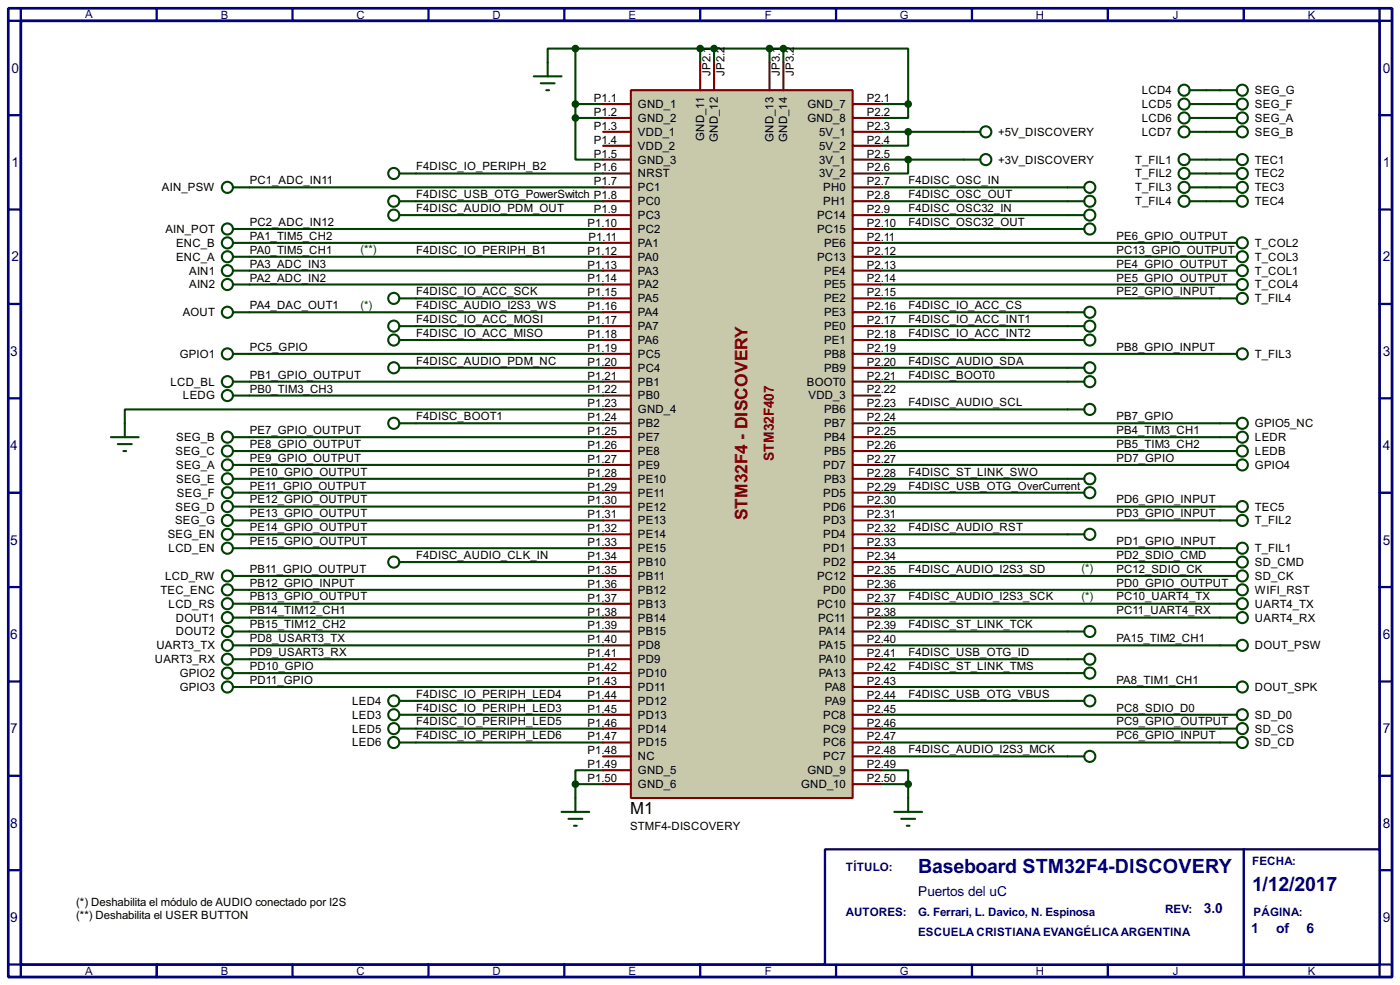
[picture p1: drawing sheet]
<svg xmlns="http://www.w3.org/2000/svg" width="256mm" height="180mm" viewBox="0 0 256 180" stroke-linecap="round" stroke-linejoin="round" font-family="sans-serif">
<path d="M1.5 1.5h253.5v177.3h-253.5zM3.8 3.8h248.9v172.7h-248.9z" fill="none" stroke="#000080" stroke-width=".51"/>
<path d="M3.8 1.5v2.3h-2.3M28.7 1.5v2.3" fill="none" stroke="#000080" stroke-width=".42"/>
<path d="M151.1 155.4h101.6v21.1h-101.6z" fill="#fff" stroke="#000080" stroke-width=".42"/>
<g fill="none" stroke="#000080" stroke-width=".42">
<path d="M53.6 1.5v2.3M78.5 1.5v2.3M103.4 1.5v2.3M128.3 1.5v2.3M153.2 1.5v2.3M178.1 1.5v2.3M202.9 1.5v2.3M227.8 1.5v2.3M252.7 1.5v2.3h2.3M1.5 21.1h2.3M1.5 38.4h2.3M252.7 21.1h2.3"/>
<path d="M252.7 38.4h2.3M1.5 55.6h2.3M252.7 55.6h2.3M1.5 72.9h2.3M252.7 72.9h2.3M1.5 90.2h2.3M252.7 90.2h2.3M1.5 107.4h2.3M252.7 107.4h2.3M1.5 124.7h2.3M252.7 124.7h2.3M1.5 142h2.3"/>
<path d="M1.5 159.3h2.3M227.8 155.4v23.4M252.7 142h2.3M252.7 159.3h2.3M1.5 176.5h2.3v2.3M28.7 176.5v2.3M53.6 176.5v2.3M78.5 176.5v2.3M103.4 176.5v2.3M128.3 176.5v2.3M153.2 176.5v2.3M178.1 176.5v2.3"/>
<path d="M202.9 176.5v2.3M255 176.5h-2.3v2.3"/>
</g>
<g fill="none" stroke="#004000" stroke-width=".38">
<path d="M105.4 8.9h-5.1v2.5M105.4 8.9h38.1M105.4 8.9v12.7M105.4 19h5.1M128.3 8.9v2.5M130.8 8.9v2.5M141 8.9v2.5M143.5 8.9h22.9v10.1M143.5 8.9v2.5M161.3 19h5.1M166.4 19v2.6h-5.1M221 19h2.5"/>
<path d="M221 16.5h2.5M45.7 34.3h64.8M76.2 31.7h34.3M76.2 36.8h34.3M76.2 39.4h34.3M105.4 21.6v7.6h5.1M105.4 21.6h5.1M161.3 34.3h34.3M161.3 36.8h34.3M161.3 39.4h34.3M161.3 24.1h15.2M161.3 29.2h15.2"/>
<path d="M166.4 24.1v2.6h-5.1M166.4 29.2v2.5h-5.1M221 21.6h2.5M221 34.3h2.5M221 31.7h2.5M221 36.8h2.5M221 24.1h2.5M221 29.2h2.5M45.7 49.5h64.8M45.7 44.4h64.8M45.7 47h64.8M45.7 52.1h64.8"/>
<path d="M45.7 41.9h64.8M45.7 57.1h64.8M76.2 54.6h34.3M76.2 59.7h34.3M161.3 54.6h62.2M161.3 49.5h62.2M161.3 44.4h62.2M161.3 47h62.2M161.3 52.1h62.2M161.3 41.9h34.3M161.3 57.1h34.3M161.3 59.7h34.3"/>
<path d="M45.7 69.8h64.8M45.7 64.8h64.8M45.7 72.4h64.8M76.2 62.2h34.3M76.2 67.3h34.3M76.2 77.5h34.3M110.5 74.9h-87.6v2.6M161.3 69.8h34.3M161.3 64.8h62.2M161.3 62.2h34.3M161.3 74.9h34.3M161.3 67.3h34.3"/>
<path d="M161.3 77.5h62.2M45.7 82.5h64.8M45.7 87.6h64.8M45.7 80h64.8M45.7 85.1h64.8M45.7 90.2h64.8M45.7 95.2h64.8M45.7 92.7h64.8M45.7 97.8h64.8M161.3 82.5h62.2M161.3 87.6h34.3M161.3 80h62.2"/>
<path d="M161.3 85.1h62.2M161.3 90.2h34.3M161.3 95.2h62.2M161.3 92.7h62.2M161.3 97.8h34.3M45.7 100.3h64.8M45.7 105.4h64.8M45.7 110.5h64.8M45.7 113h64.8M45.7 115.6h64.8M45.7 118.1h64.8M45.7 107.9h64.8"/>
<path d="M76.2 102.9h34.3M161.3 100.3h62.2M161.3 105.4h62.2M161.3 110.5h62.2M161.3 113h62.2M161.3 115.6h34.3M161.3 118.1h62.2M161.3 107.9h62.2M161.3 102.9h62.2M45.7 120.6h64.8M45.7 123.2h64.8M45.7 125.7h64.8"/>
<path d="M76.2 135.9h34.3M76.2 128.3h34.3M76.2 130.8h34.3M76.2 133.3h34.3M161.3 135.9h62.2M161.3 120.6h34.3M161.3 128.3h34.3M161.3 130.8h62.2M161.3 133.3h62.2M161.3 123.2h34.3M161.3 138.4h34.3M161.3 125.7h62.2"/>
<path d="M105.4 143.5v2.5M105.4 143.5h5.1M110.5 141h-5.1v2.5M161.3 141h5.1v2.5M161.3 143.5h5.1M166.4 143.5v2.5"/>
</g>
<path d="M115.6 16.5h40.6v129.5h-40.6z" fill="#c8c8aa" stroke="#800000" stroke-width=".38"/>
<g fill="none" stroke="#800000" stroke-width=".38">
<path d="M110.5 19h5.1M128.3 11.4v5.1M130.8 11.4v5.1M141 11.4v5.1M143.5 11.4v5.1M156.2 19h5.1M110.5 21.6h5.1M110.5 24.1h5.1M110.5 26.7h5.1M110.5 29.2h5.1M110.5 31.7h5.1M110.5 34.3h5.1"/>
<path d="M110.5 36.8h5.1M110.5 39.4h5.1M156.2 21.6h5.1M156.2 24.1h5.1M156.2 26.7h5.1M156.2 29.2h5.1M156.2 31.7h5.1M156.2 34.3h5.1M156.2 36.8h5.1M156.2 39.4h5.1M110.5 41.9h5.1M110.5 44.4h5.1"/>
<path d="M110.5 47h5.1M110.5 49.5h5.1M110.5 52.1h5.1M110.5 54.6h5.1M110.5 57.1h5.1M110.5 59.7h5.1M156.2 41.9h5.1M156.2 44.4h5.1M156.2 47h5.1M156.2 49.5h5.1M156.2 52.1h5.1M156.2 54.6h5.1"/>
<path d="M156.2 57.1h5.1M156.2 59.7h5.1M110.5 62.2h5.1M110.5 64.8h5.1M110.5 67.3h5.1M110.5 69.8h5.1M110.5 72.4h5.1M110.5 74.9h5.1M110.5 77.5h5.1M156.2 62.2h5.1M156.2 64.8h5.1M156.2 67.3h5.1"/>
<path d="M156.2 69.8h5.1M156.2 72.4h5.1M156.2 74.9h5.1M156.2 77.5h5.1M110.5 80h5.1M110.5 82.5h5.1M110.5 85.1h5.1M110.5 87.6h5.1M110.5 90.2h5.1M110.5 92.7h5.1M110.5 95.2h5.1M110.5 97.8h5.1"/>
<path d="M156.2 80h5.1M156.2 82.5h5.1M156.2 85.1h5.1M156.2 87.6h5.1M156.2 90.2h5.1M156.2 92.7h5.1M156.2 95.2h5.1M156.2 97.8h5.1M110.5 100.3h5.1M110.5 102.9h5.1M110.5 105.4h5.1M110.5 107.9h5.1"/>
<path d="M110.5 110.5h5.1M110.5 113h5.1M110.5 115.6h5.1M110.5 118.1h5.1M156.2 100.3h5.1M156.2 102.9h5.1M156.2 105.4h5.1M156.2 107.9h5.1M156.2 110.5h5.1M156.2 113h5.1M156.2 115.6h5.1M156.2 118.1h5.1"/>
<path d="M110.5 120.6h5.1M110.5 123.2h5.1M110.5 125.7h5.1M110.5 128.3h5.1M110.5 130.8h5.1M110.5 133.3h5.1M110.5 135.9h5.1M110.5 138.4h5.1M156.2 120.6h5.1M156.2 123.2h5.1M156.2 125.7h5.1M156.2 128.3h5.1"/>
<path d="M156.2 130.8h5.1M156.2 133.3h5.1M156.2 135.9h5.1M156.2 138.4h5.1M110.5 141h5.1M110.5 143.5h5.1M156.2 141h5.1M156.2 143.5h5.1"/>
</g>
<g fill="#004000" stroke="#004000" stroke-width=".38">
<circle cx="105.4" cy="21.6" r=".51"/>
<circle cx="141" cy="8.9" r=".51"/>
<circle cx="130.8" cy="8.9" r=".51"/>
<circle cx="128.3" cy="8.9" r=".51"/>
<circle cx="105.4" cy="19" r=".51"/>
<circle cx="166.4" cy="19" r=".51"/>
<circle cx="143.5" cy="8.9" r=".51"/>
<circle cx="105.4" cy="143.5" r=".51"/>
<circle cx="166.4" cy="143.5" r=".51"/>
<circle cx="105.4" cy="8.9" r=".51"/>
<circle cx="166.4" cy="24.1" r=".51"/>
<circle cx="166.4" cy="29.2" r=".51"/>
</g>
<g fill="none" stroke="#004000" stroke-width=".38">
<path d="M97.8 14h5.1M99.1 15.2h2.5M100.1 16.5h.5M100.3 11.4v2.6M217.9 16.5h3.1M217.9 19h3.1M223.5 16.5h3.1M223.5 19h3.1M42.7 34.3h3M73.2 31.7h3M73.2 36.8h3M73.2 39.4h3"/>
<path d="M176.5 24.1h3.1M176.5 29.2h3.1M195.6 34.3h3M195.6 36.8h3M195.6 39.4h3M217.9 34.3h3.1M217.9 21.6h3.1M217.9 24.1h3.1M217.9 29.2h3.1M217.9 31.7h3.1M217.9 36.8h3.1M223.5 34.3h3.1"/>
<path d="M223.5 21.6h3.1M223.5 24.1h3.1M223.5 29.2h3.1M223.5 31.7h3.1M223.5 36.8h3.1M42.7 49.5h3M42.7 44.4h3M42.7 47h3M42.7 52.1h3M42.7 41.9h3M42.7 57.1h3M73.2 54.6h3"/>
<path d="M73.2 59.7h3M195.6 41.9h3M195.6 57.1h3M195.6 59.7h3M223.5 54.6h3.1M223.5 49.5h3.1M223.5 44.4h3.1M223.5 47h3.1M223.5 52.1h3.1M22.9 77.5v2.5M42.7 69.8h3M42.7 64.8h3"/>
<path d="M42.7 72.4h3M73.2 62.2h3M73.2 67.3h3M73.2 77.5h3M195.6 69.8h3M195.6 62.2h3M195.6 74.9h3M195.6 67.3h3M223.5 64.8h3.1M223.5 77.5h3.1M20.3 80h5.1M21.6 81.3h2.5"/>
<path d="M22.6 82.5h.5M42.7 80h3M42.7 82.5h3M42.7 87.6h3M42.7 85.1h3M42.7 90.2h3M42.7 95.2h3M42.7 92.7h3M42.7 97.8h3M195.6 87.6h3M195.6 90.2h3M195.6 97.8h3"/>
<path d="M223.5 80h3.1M223.5 82.5h3.1M223.5 85.1h3.1M223.5 95.2h3.1M223.5 92.7h3.1M42.7 100.3h3M42.7 105.4h3M42.7 110.5h3M42.7 113h3M42.7 115.6h3M42.7 118.1h3M42.7 107.9h3"/>
<path d="M73.2 102.9h3M195.6 115.6h3M223.5 100.3h3.1M223.5 105.4h3.1M223.5 110.5h3.1M223.5 113h3.1M223.5 118.1h3.1M223.5 107.9h3.1M223.5 102.9h3.1M42.7 120.6h3M42.7 123.2h3M42.7 125.7h3"/>
<path d="M73.2 135.9h3M73.2 128.3h3M73.2 130.8h3M73.2 133.3h3M195.6 120.6h3M195.6 128.3h3M195.6 123.2h3M195.6 138.4h3M223.5 135.9h3.1M223.5 130.8h3.1M223.5 133.3h3.1M223.5 125.7h3.1"/>
<path d="M102.9 148.6h5M104.1 149.9h2.6M105.2 151.1h.5M105.4 146v2.6M163.8 148.6h5.1M165.1 149.9h2.5M166.1 151.1h.5M166.4 146v2.6"/>
<circle cx="216.9" cy="16.5" r="1.02"/>
<circle cx="216.9" cy="19.1" r="1.02"/>
<circle cx="227.6" cy="16.5" r="1.02"/>
<circle cx="227.6" cy="19.1" r="1.02"/>
<circle cx="41.7" cy="34.3" r="1.02"/>
<circle cx="72.1" cy="31.8" r="1.02"/>
<circle cx="72.1" cy="39.4" r="1.02"/>
<circle cx="72.1" cy="36.8" r="1.02"/>
<circle cx="180.6" cy="29.2" r="1.02"/>
<circle cx="180.6" cy="24.1" r="1.02"/>
<circle cx="199.6" cy="36.8" r="1.02"/>
<circle cx="199.6" cy="39.4" r="1.02"/>
<circle cx="199.6" cy="34.3" r="1.02"/>
<circle cx="216.9" cy="31.8" r="1.02"/>
<circle cx="216.9" cy="29.2" r="1.02"/>
<circle cx="216.9" cy="21.6" r="1.02"/>
<circle cx="216.9" cy="36.8" r="1.02"/>
<circle cx="216.9" cy="34.3" r="1.02"/>
<circle cx="216.9" cy="24.1" r="1.02"/>
<circle cx="227.6" cy="29.2" r="1.02"/>
<circle cx="227.6" cy="31.8" r="1.02"/>
<circle cx="227.6" cy="21.6" r="1.02"/>
<circle cx="227.6" cy="36.8" r="1.02"/>
<circle cx="227.6" cy="24.1" r="1.02"/>
<circle cx="227.6" cy="34.3" r="1.02"/>
<circle cx="41.7" cy="44.5" r="1.02"/>
<circle cx="41.7" cy="52.1" r="1.02"/>
<circle cx="41.7" cy="47" r="1.02"/>
<circle cx="41.7" cy="49.5" r="1.02"/>
<circle cx="41.7" cy="57.2" r="1.02"/>
<circle cx="41.7" cy="41.9" r="1.02"/>
<circle cx="72.1" cy="54.6" r="1.02"/>
<circle cx="72.1" cy="59.7" r="1.02"/>
<circle cx="199.6" cy="59.7" r="1.02"/>
<circle cx="199.6" cy="57.2" r="1.02"/>
<circle cx="199.6" cy="41.9" r="1.02"/>
<circle cx="227.6" cy="49.5" r="1.02"/>
<circle cx="227.6" cy="44.5" r="1.02"/>
<circle cx="227.6" cy="54.6" r="1.02"/>
<circle cx="227.6" cy="47" r="1.02"/>
<circle cx="227.6" cy="52.1" r="1.02"/>
<circle cx="41.7" cy="72.4" r="1.02"/>
<circle cx="41.7" cy="64.8" r="1.02"/>
<circle cx="41.7" cy="69.9" r="1.02"/>
<circle cx="72.1" cy="77.5" r="1.02"/>
<circle cx="72.1" cy="62.2" r="1.02"/>
<circle cx="72.1" cy="67.3" r="1.02"/>
<circle cx="199.6" cy="67.3" r="1.02"/>
<circle cx="199.6" cy="74.9" r="1.02"/>
<circle cx="199.6" cy="69.9" r="1.02"/>
<circle cx="199.6" cy="62.2" r="1.02"/>
<circle cx="227.6" cy="77.5" r="1.02"/>
<circle cx="227.6" cy="64.8" r="1.02"/>
<circle cx="41.7" cy="87.6" r="1.02"/>
<circle cx="41.7" cy="90.2" r="1.02"/>
<circle cx="41.7" cy="92.7" r="1.02"/>
<circle cx="41.7" cy="82.6" r="1.02"/>
<circle cx="41.7" cy="85.1" r="1.02"/>
<circle cx="41.7" cy="97.8" r="1.02"/>
<circle cx="41.7" cy="80" r="1.02"/>
<circle cx="41.7" cy="95.3" r="1.02"/>
<circle cx="199.6" cy="97.8" r="1.02"/>
<circle cx="199.6" cy="87.6" r="1.02"/>
<circle cx="199.6" cy="90.2" r="1.02"/>
<circle cx="227.6" cy="95.3" r="1.02"/>
<circle cx="227.6" cy="92.7" r="1.02"/>
<circle cx="227.6" cy="85.1" r="1.02"/>
<circle cx="227.6" cy="80" r="1.02"/>
<circle cx="227.6" cy="82.6" r="1.02"/>
<circle cx="41.7" cy="108" r="1.02"/>
<circle cx="41.7" cy="113" r="1.02"/>
<circle cx="41.7" cy="115.6" r="1.02"/>
<circle cx="41.7" cy="100.3" r="1.02"/>
<circle cx="41.7" cy="105.4" r="1.02"/>
<circle cx="41.7" cy="118.1" r="1.02"/>
<circle cx="41.7" cy="110.5" r="1.02"/>
<circle cx="72.1" cy="102.9" r="1.02"/>
<circle cx="199.6" cy="115.6" r="1.02"/>
<circle cx="227.6" cy="100.3" r="1.02"/>
<circle cx="227.6" cy="118.1" r="1.02"/>
<circle cx="227.6" cy="113" r="1.02"/>
<circle cx="227.6" cy="110.5" r="1.02"/>
<circle cx="227.6" cy="105.4" r="1.02"/>
<circle cx="227.6" cy="108" r="1.02"/>
<circle cx="227.6" cy="102.9" r="1.02"/>
<circle cx="41.7" cy="125.7" r="1.02"/>
<circle cx="41.7" cy="120.7" r="1.02"/>
<circle cx="41.7" cy="123.2" r="1.02"/>
<circle cx="72.1" cy="135.9" r="1.02"/>
<circle cx="72.1" cy="128.3" r="1.02"/>
<circle cx="72.1" cy="130.8" r="1.02"/>
<circle cx="72.1" cy="133.4" r="1.02"/>
<circle cx="199.6" cy="120.7" r="1.02"/>
<circle cx="199.6" cy="123.2" r="1.02"/>
<circle cx="199.6" cy="138.4" r="1.02"/>
<circle cx="199.6" cy="128.3" r="1.02"/>
<circle cx="227.6" cy="125.7" r="1.02"/>
<circle cx="227.6" cy="135.9" r="1.02"/>
<circle cx="227.6" cy="133.4" r="1.02"/>
<circle cx="227.6" cy="130.8" r="1.02"/>
</g>
<g font-size="4" fill="#000080">
<text x="168.2" y="159.7">Baseboard STM32F4-DISCOVERY</text>
<text x="229.4" y="163.1">1/12/2017</text>
</g>
<text font-size="3.6" fill="#800000" x="136.9" y="95.2" transform="rotate(-90 136.9 95.2)">STM32F4 - DISCOVERY</text>
<text font-size="3.4" x="115.5" y="149">M1</text>
<g font-size="2.8" fill="#000080">
<text x="2.1" y="13.3">0</text>
<text x="253.3" y="13.3">0</text>
<text x="2.1" y="30.6">1</text>
<text x="253.3" y="30.6">1</text>
<text x="2.1" y="47.8">2</text>
<text x="253.3" y="47.8">2</text>
<text x="1.9" y="65.1">3</text>
<text x="253.3" y="65.1">3</text>
<text x="1.9" y="82.4">4</text>
<text x="253.3" y="82.4">4</text>
<text x="1.9" y="99.7">5</text>
<text x="253.3" y="99.7">5</text>
<text x="1.9" y="116.9">6</text>
<text x="253.3" y="116.9">6</text>
<text x="1.9" y="134.2">7</text>
<text x="253.3" y="134.2">7</text>
<text x="1.9" y="151.5">8</text>
<text x="253.3" y="151.5">8</text>
<text x="168.2" y="163.9">Puertos del uC</text>
<text x="220.6" y="167.2">3.0</text>
<text x="1.9" y="168.7">9</text>
<text x="229.2" y="170.7">1</text>
<text x="233.8" y="170.7">of</text>
<text x="239.4" y="170.7">6</text>
<text x="253.3" y="168.7">9</text>
</g>
<text font-size="2.8" fill="#800000" x="141.8" y="84.4" transform="rotate(-90 141.8 84.4)">STM32F407</text>
<g font-size="2.4" fill="#000080">
<text x="155" y="159.3">TÍTULO:</text>
<text x="229.4" y="158.3">FECHA:</text>
<text x="155" y="167.7">AUTORES:</text>
<text x="168.2" y="167.7">G. Ferrari, L. Davico, N. Espinosa</text>
<text x="213.4" y="167.1">REV:</text>
<text x="229.7" y="167.7">PÁGINA:</text>
<text x="168.2" y="171.3">ESCUELA CRISTIANA EVANGÉLICAARGENTINA</text>
</g>
<g font-size="2.3" fill="#000080">
<text x="15.6" y="3.3">A</text>
<text x="40.5" y="3.5">B</text>
<text x="65.3" y="3.5">C</text>
<text x="90.2" y="3.5">D</text>
<text x="115.1" y="3.5">E</text>
<text x="140.1" y="3.5">F</text>
<text x="164.8" y="3.5">G</text>
<text x="189.8" y="3.5">H</text>
<text x="214.9" y="3.5">J</text>
<text x="239.6" y="3.5">K</text>
<text x="15.6" y="178.5">A</text>
<text x="40.5" y="178.5">B</text>
<text x="65.3" y="178.5">C</text>
<text x="90.2" y="178.5">D</text>
<text x="115.1" y="178.5">E</text>
<text x="140.1" y="178.5">F</text>
<text x="164.8" y="178.5">G</text>
<text x="189.8" y="178.5">H</text>
<text x="214.9" y="178.5">J</text>
<text x="239.6" y="178.5">K</text>
</g>
<g font-size="2.3">
<text x="130.2" y="13.9" transform="rotate(-90 130.2 13.9)">JP2.1</text>
<text x="132.7" y="13.9" transform="rotate(-90 132.7 13.9)">JP2.2</text>
<text x="142.9" y="13.9" transform="rotate(-90 142.9 13.9)">JP3.1</text>
<text x="145.4" y="13.9" transform="rotate(-90 145.4 13.9)">JP3.2</text>
<text x="209.2" y="17.2">LCD4</text>
<text x="229.9" y="17.2">SEG_G</text>
<text x="108.8" y="18.7">P1.1</text>
<text x="108.8" y="21.2">P1.2</text>
<text x="108.8" y="23.7">P1.3</text>
<text x="116.9" y="19.8">GND_1</text>
<text x="116.9" y="22.3">GND_2</text>
<text x="147.9" y="19.8">GND_7</text>
<text x="147.9" y="22.3">GND_8</text>
<text x="158.8" y="18.7">P2.1</text>
<text x="158.8" y="21.2">P2.2</text>
<text x="158.8" y="23.7">P2.3</text>
<text x="209.2" y="19.8">LCD5</text>
<text x="209.2" y="22.3">LCD6</text>
<text x="229.9" y="19.8">SEG_F</text>
<text x="229.9" y="22.3">SEG_A</text>
<text x="108.8" y="26.3">P1.4</text>
<text x="108.8" y="28.8">P1.5</text>
<text x="116.9" y="24.8">VDD_1</text>
<text x="116.9" y="27.4">VDD_2</text>
<text x="116.9" y="29.9">GND_3</text>
<text x="129" y="25.8" transform="rotate(-90 129 25.8)">GND_11</text>
<text x="131.5" y="26" transform="rotate(-90 131.5 26)">GND_12</text>
<text x="141.7" y="26" transform="rotate(-90 141.7 26)">GND_13</text>
<text x="144.2" y="26" transform="rotate(-90 144.2 26)">GND_14</text>
<text x="150.1" y="24.8">5V_1</text>
<text x="150.1" y="27.4">5V_2</text>
<text x="150.1" y="29.9">3V_1</text>
<text x="158.8" y="26.3">P2.4</text>
<text x="158.8" y="28.8">P2.5</text>
<text x="182.9" y="24.8">+5V_DISCOVERY</text>
<text x="182.9" y="29.9">+3V_DISCOVERY</text>
<text x="208" y="29.9">T_FIL1</text>
<text x="209.2" y="24.8">LCD7</text>
<text x="229.9" y="24.8">SEG_B</text>
<text x="229.9" y="29.9">TEC1</text>
<text x="29.7" y="35">AIN_PSW</text>
<text x="45.8" y="33.7">PC1_ADC_IN11</text>
<text x="76.2" y="31.2">F4DISC_IO_PERIPH_B2</text>
<text x="108.8" y="31.4">P1.6</text>
<text x="108.8" y="33.9">P1.7</text>
<text x="116.9" y="32.5">NRST</text>
<text x="116.9" y="35">PC1</text>
<text x="150.1" y="32.5">3V_2</text>
<text x="150.8" y="35">PH0</text>
<text x="158.8" y="31.4">P2.6</text>
<text x="158.8" y="33.9">P2.7</text>
<text x="166.4" y="33.7">F4DISC_OSC_IN</text>
<text x="208" y="35">T_FIL3</text>
<text x="208" y="32.5">T_FIL2</text>
<text x="229.9" y="35">TEC3</text>
<text x="229.9" y="32.5">TEC2</text>
<text x="45.8" y="41.4">PC2_ADC_IN12</text>
<text x="76.2" y="36.3">F4DISC_USB_OTG_PowerSwitch P1.8</text>
<text x="76.2" y="38.8">F4DISC_AUDIO_PDM_OUT</text>
<text x="107.6" y="41.5">P1.10</text>
<text x="108.8" y="39">P1.9</text>
<text x="116.9" y="37.5">PC0</text>
<text x="116.9" y="40.1">PC3</text>
<text x="149.7" y="40.1">PC14</text>
<text x="150.8" y="37.5">PH1</text>
<text x="158.8" y="36.4">P2.8</text>
<text x="158.8" y="39">P2.9</text>
<text x="158.8" y="41.5">P2.10</text>
<text x="166.4" y="36.3">F4DISC_OSC_OUT</text>
<text x="166.4" y="38.8">F4DISC_OSC32_IN</text>
<text x="166.4" y="41.4">F4DISC_OSC32_OUT</text>
<text x="208" y="37.5">T_FIL4</text>
<text x="229.9" y="37.5">TEC4</text>
<text x="30.3" y="42.6">AIN_POT</text>
<text x="32.3" y="47.7">ENC_A</text>
<text x="32.3" y="45.2">ENC_B</text>
<text x="45.8" y="46.4">PA0_TIM5_CH1</text>
<text x="45.8" y="43.9">PA1_TIM5_CH2</text>
<text x="76.2" y="46.4">F4DISC_IO_PERIPH_B1</text>
<text x="107.6" y="46.6">P1.12</text>
<text x="107.8" y="44.1">P1.11</text>
<text x="116.9" y="42.6">PC2</text>
<text x="116.9" y="45.2">PA1</text>
<text x="116.9" y="47.7">PA0</text>
<text x="149.7" y="42.6">PC15</text>
<text x="149.7" y="47.7">PC13</text>
<text x="151" y="45.2">PE6</text>
<text x="158.8" y="44.1">P2.11</text>
<text x="158.8" y="46.6">P2.12</text>
<text x="204.5" y="43.9">PE6_GPIO_OUTPUT</text>
<text x="204.5" y="46.4">PC13_GPIO_OUTPUT</text>
<text x="229.9" y="45.2">T_COL2</text>
<text x="229.9" y="47.7">T_COL3</text>
<text x="34.7" y="50.2">AIN1</text>
<text x="34.7" y="52.8">AIN2</text>
<text x="45.8" y="49">PA3_ADC_IN3</text>
<text x="45.8" y="51.5">PA2_ADC_IN2</text>
<text x="107.6" y="49.1">P1.13</text>
<text x="107.6" y="51.7">P1.14</text>
<text x="116.9" y="50.2">PA3</text>
<text x="116.9" y="52.8">PA2</text>
<text x="151" y="50.2">PE4</text>
<text x="151" y="52.8">PE5</text>
<text x="158.8" y="49.1">P2.13</text>
<text x="158.8" y="51.7">P2.14</text>
<text x="204.5" y="49">PE4_GPIO_OUTPUT</text>
<text x="204.5" y="51.5">PE5_GPIO_OUTPUT</text>
<text x="229.9" y="50.2">T_COL1</text>
<text x="229.9" y="52.8">T_COL4</text>
<text x="33.5" y="57.9">AOUT</text>
<text x="45.8" y="56.6">PA4_DAC_OUT1</text>
<text x="76.2" y="54.1">F4DISC_IO_ACC_SCK</text>
<text x="76.2" y="56.6">F4DISC_AUDIO_I2S3_WS</text>
<text x="76.2" y="59.1">F4DISC_IO_ACC_MOSI</text>
<text x="107.6" y="54.2">P1.15</text>
<text x="107.6" y="56.8">P1.16</text>
<text x="107.6" y="59.3">P1.17</text>
<text x="116.9" y="55.3">PA5</text>
<text x="116.9" y="57.9">PA4</text>
<text x="151" y="55.3">PE2</text>
<text x="151" y="57.9">PE3</text>
<text x="158.8" y="54.2">P2.15</text>
<text x="158.8" y="56.8">P2.16</text>
<text x="158.8" y="59.3">P2.17</text>
<text x="166.4" y="59.1">F4DISC_IO_ACC_INT1</text>
<text x="166.4" y="56.6">F4DISC_IO_ACC_CS</text>
<text x="204.5" y="54.1">PE2_GPIO_INPUT</text>
<text x="229.9" y="55.3">T_FIL4</text>
<text x="32.9" y="65.5">GPIO1</text>
<text x="45.8" y="64.2">PC5_GPIO</text>
<text x="76.2" y="61.7">F4DISC_IO_ACC_MISO</text>
<text x="107.6" y="61.8">P1.18</text>
<text x="107.6" y="64.4">P1.19</text>
<text x="116.9" y="60.4">PA7</text>
<text x="116.9" y="62.9">PA6</text>
<text x="116.9" y="65.5">PC5</text>
<text x="151" y="60.4">PE0</text>
<text x="151" y="62.9">PE1</text>
<text x="151" y="65.5">PB8</text>
<text x="158.8" y="61.8">P2.18</text>
<text x="158.8" y="64.4">P2.19</text>
<text x="166.4" y="61.7">F4DISC_IO_ACC_INT2</text>
<text x="204.5" y="64.2">PB8_GPIO_INPUT</text>
<text x="229.9" y="65.5">T_FIL3</text>
<text x="31.2" y="70.6">LCD_BL</text>
<text x="45.8" y="69.3">PB1_GPIO_OUTPUT</text>
<text x="45.8" y="71.8">PB0_TIM3_CH3</text>
<text x="76.2" y="66.8">F4DISC_AUDIO_PDM_NC</text>
<text x="107.6" y="66.9">P1.20</text>
<text x="107.6" y="69.5">P1.21</text>
<text x="116.9" y="68">PC4</text>
<text x="116.9" y="70.6">PB1</text>
<text x="147.8" y="70.6">BOOT0</text>
<text x="151" y="68">PB9</text>
<text x="158.8" y="66.9">P2.20</text>
<text x="158.8" y="69.5">P2.21</text>
<text x="166.4" y="66.8">F4DISC_AUDIO_SDA</text>
<text x="166.4" y="69.3">F4DISC_BOOT0</text>
<text x="33.5" y="73.1">LEDG</text>
<text x="76.2" y="76.9">F4DISC_BOOT1</text>
<text x="107.6" y="72">P1.22</text>
<text x="107.6" y="74.5">P1.23</text>
<text x="107.6" y="77.1">P1.24</text>
<text x="116.9" y="73.1">PB0</text>
<text x="116.9" y="75.6">GND_4</text>
<text x="148.1" y="73.1">VDD_3</text>
<text x="151" y="75.6">PB6</text>
<text x="158.8" y="72">P2.22</text>
<text x="158.8" y="74.5">P2.23</text>
<text x="158.8" y="77.1">P2.24</text>
<text x="166.4" y="74.4">F4DISC_AUDIO_SCL</text>
<text x="204.5" y="76.9">PB7_GPIO</text>
<text x="32.2" y="83.3">SEG_C</text>
<text x="32.3" y="80.7">SEG_B</text>
<text x="45.8" y="82">PE8_GPIO_OUTPUT</text>
<text x="45.8" y="79.5">PE7_GPIO_OUTPUT</text>
<text x="107.6" y="79.6">P1.25</text>
<text x="107.6" y="82.2">P1.26</text>
<text x="116.9" y="78.2">PB2</text>
<text x="116.9" y="80.7">PE7</text>
<text x="116.9" y="83.3">PE8</text>
<text x="151" y="78.2">PB7</text>
<text x="151" y="80.7">PB4</text>
<text x="151" y="83.3">PB5</text>
<text x="158.8" y="79.6">P2.25</text>
<text x="158.8" y="82.2">P2.26</text>
<text x="204.5" y="79.5">PB4_TIM3_CH1</text>
<text x="204.5" y="82">PB5_TIM3_CH2</text>
<text x="229.9" y="80.7">LEDR</text>
<text x="229.9" y="83.3">LEDB</text>
<text x="229.9" y="78.2">GPIO5_NC</text>
<text x="32.3" y="88.3">SEG_E</text>
<text x="32.3" y="85.8">SEG_A</text>
<text x="45.8" y="87.1">PE10_GPIO_OUTPUT</text>
<text x="45.8" y="84.5">PE9_GPIO_OUTPUT</text>
<text x="45.8" y="89.6">PE11_GPIO_OUTPUT</text>
<text x="107.6" y="84.7">P1.27</text>
<text x="107.6" y="87.2">P1.28</text>
<text x="107.6" y="89.8">P1.29</text>
<text x="116.9" y="85.8">PE9</text>
<text x="116.9" y="88.3">PE10</text>
<text x="150.8" y="85.8">PD7</text>
<text x="151" y="88.3">PB3</text>
<text x="158.8" y="84.7">P2.27</text>
<text x="158.8" y="87.2">P2.28</text>
<text x="158.8" y="89.8">P2.29</text>
<text x="166.4" y="87.1">F4DISC_ST_LINK_SWO</text>
<text x="166.4" y="89.6">F4DISC_USB_OTG_OverCurrent</text>
<text x="204.5" y="84.5">PD7_GPIO</text>
<text x="229.9" y="85.8">GPIO4</text>
<text x="32.1" y="96">SEG_G</text>
<text x="32.2" y="93.4">SEG_D</text>
<text x="32.4" y="90.9">SEG_F</text>
<text x="45.8" y="94.7">PE13_GPIO_OUTPUT</text>
<text x="45.8" y="92.1">PE12_GPIO_OUTPUT</text>
<text x="107.6" y="92.3">P1.30</text>
<text x="107.6" y="94.9">P1.31</text>
<text x="116.9" y="90.9">PE11</text>
<text x="116.9" y="93.4">PE12</text>
<text x="116.9" y="96">PE13</text>
<text x="150.8" y="90.9">PD5</text>
<text x="150.8" y="93.4">PD6</text>
<text x="150.8" y="96">PD3</text>
<text x="158.8" y="92.3">P2.30</text>
<text x="158.8" y="94.9">P2.31</text>
<text x="204.5" y="94.7">PD3_GPIO_INPUT</text>
<text x="204.5" y="92.1">PD6_GPIO_INPUT</text>
<text x="229.9" y="96">T_FIL2</text>
<text x="229.9" y="93.4">TEC5</text>
<text x="30.7" y="98.5">SEG_EN</text>
<text x="30.9" y="101">LCD_EN</text>
<text x="45.8" y="99.7">PE15_GPIO_OUTPUT</text>
<text x="45.8" y="97.2">PE14_GPIO_OUTPUT</text>
<text x="107.6" y="97.4">P1.32</text>
<text x="107.6" y="99.9">P1.33</text>
<text x="116.9" y="98.5">PE14</text>
<text x="116.9" y="101">PE15</text>
<text x="150.8" y="98.5">PD4</text>
<text x="150.8" y="101">PD1</text>
<text x="158.8" y="97.4">P2.32</text>
<text x="158.8" y="99.9">P2.33</text>
<text x="166.4" y="97.2">F4DISC_AUDIO_RST</text>
<text x="204.5" y="99.7">PD1_GPIO_INPUT</text>
<text x="229.9" y="101">T_FIL1</text>
<text x="30.3" y="106.1">LCD_RW</text>
<text x="45.8" y="104.8">PB11_GPIO_OUTPUT</text>
<text x="45.8" y="107.4">PB12_GPIO_INPUT</text>
<text x="76.2" y="102.3">F4DISC_AUDIO_CLK_IN</text>
<text x="107.6" y="102.5">P1.34</text>
<text x="107.6" y="105">P1.35</text>
<text x="107.6" y="107.6">P1.36</text>
<text x="116.9" y="103.6">PB10</text>
<text x="116.9" y="106.1">PB11</text>
<text x="149.7" y="106.1">PC12</text>
<text x="150.8" y="103.6">PD2</text>
<text x="158.8" y="102.5">P2.34</text>
<text x="158.8" y="105">P2.35</text>
<text x="158.8" y="107.6">P2.36</text>
<text x="166.4" y="104.8">F4DISC_AUDIO_I2S3_SD</text>
<text x="204.5" y="107.4">PD0_GPIO_OUTPUT</text>
<text x="204.5" y="104.8">PC12_SDIO_CK</text>
<text x="204.5" y="102.3">PD2_SDIO_CMD</text>
<text x="229.9" y="106.1">SD_CK</text>
<text x="229.9" y="103.6">SD_CMD</text>
<text x="29.4" y="108.7">TEC_ENC</text>
<text x="30.9" y="111.2">LCD_RS</text>
<text x="32.2" y="113.7">DOUT1</text>
<text x="45.8" y="109.9">PB13_GPIO_OUTPUT</text>
<text x="45.8" y="112.4">PB14_TIM12_CH1</text>
<text x="107.6" y="110.1">P1.37</text>
<text x="107.6" y="112.6">P1.38</text>
<text x="116.9" y="108.7">PB12</text>
<text x="116.9" y="111.2">PB13</text>
<text x="116.9" y="113.7">PB14</text>
<text x="149.7" y="111.2">PC10</text>
<text x="149.9" y="113.7">PC11</text>
<text x="150.8" y="108.7">PD0</text>
<text x="158.8" y="110.1">P2.37</text>
<text x="158.8" y="112.6">P2.38</text>
<text x="166.4" y="109.9">F4DISC_AUDIO_I2S3_SCK</text>
<text x="204.5" y="112.4">PC11_UART4_RX</text>
<text x="204.5" y="109.9">PC10_UART4_TX</text>
<text x="229.9" y="108.7">WIFI_RST</text>
<text x="229.9" y="113.7">UART4_RX</text>
<text x="229.9" y="111.2">UART4_TX</text>
<text x="28.7" y="118.8">UART3_TX</text>
<text x="32.2" y="116.3">DOUT2</text>
<text x="45.8" y="115">PB15_TIM12_CH2</text>
<text x="45.8" y="117.5">PD8_USART3_TX</text>
<text x="107.6" y="115.2">P1.39</text>
<text x="107.6" y="117.7">P1.40</text>
<text x="116.9" y="116.3">PB15</text>
<text x="116.9" y="118.8">PD8</text>
<text x="150" y="116.3">PA14</text>
<text x="150" y="118.8">PA15</text>
<text x="158.8" y="115.2">P2.39</text>
<text x="158.8" y="117.7">P2.40</text>
<text x="166.4" y="115">F4DISC_ST_LINK_TCK</text>
<text x="204.5" y="117.5">PA15_TIM2_CH1</text>
<text x="229.9" y="118.8">DOUT_PSW</text>
<text x="28.4" y="121.4">UART3_RX</text>
<text x="32.9" y="123.9">GPIO2</text>
<text x="45.8" y="120.1">PD9_USART3_RX</text>
<text x="45.8" y="122.6">PD10_GPIO</text>
<text x="45.8" y="125.1">PD11_GPIO</text>
<text x="107.6" y="120.3">P1.41</text>
<text x="107.6" y="122.8">P1.42</text>
<text x="107.6" y="125.3">P1.43</text>
<text x="116.9" y="121.4">PD9</text>
<text x="116.9" y="123.9">PD10</text>
<text x="150" y="121.4">PA10</text>
<text x="150" y="123.9">PA13</text>
<text x="158.8" y="120.3">P2.41</text>
<text x="158.8" y="122.8">P2.42</text>
<text x="158.8" y="125.3">P2.43</text>
<text x="166.4" y="122.6">F4DISC_ST_LINK_TMS</text>
<text x="166.4" y="120.1">F4DISC_USB_OTG_ID</text>
<text x="204.5" y="125.1">PA8_TIM1_CH1</text>
<text x="32.9" y="126.4">GPIO3</text>
<text x="64.5" y="129">LED4</text>
<text x="64.5" y="131.5">LED3</text>
<text x="76.2" y="127.7">F4DISC_IO_PERIPH_LED4</text>
<text x="76.2" y="130.2">F4DISC_IO_PERIPH_LED3</text>
<text x="107.6" y="127.9">P1.44</text>
<text x="107.6" y="130.4">P1.45</text>
<text x="116.9" y="126.4">PD11</text>
<text x="116.9" y="129">PD12</text>
<text x="116.9" y="131.5">PD13</text>
<text x="150.8" y="131.5">PC8</text>
<text x="151.1" y="126.4">PA8</text>
<text x="151.1" y="129">PA9</text>
<text x="158.8" y="127.9">P2.44</text>
<text x="158.8" y="130.4">P2.45</text>
<text x="166.4" y="127.7">F4DISC_USB_OTG_VBUS</text>
<text x="204.5" y="130.2">PC8_SDIO_D0</text>
<text x="229.9" y="126.4">DOUT_SPK</text>
<text x="229.9" y="131.5">SD_D0</text>
<text x="64.5" y="134.1">LED5</text>
<text x="64.5" y="136.6">LED6</text>
<text x="76.2" y="132.8">F4DISC_IO_PERIPH_LED5</text>
<text x="76.2" y="135.3">F4DISC_IO_PERIPH_LED6</text>
<text x="107.6" y="133">P1.46</text>
<text x="107.6" y="135.5">P1.47</text>
<text x="116.9" y="134.1">PD14</text>
<text x="116.9" y="136.6">PD15</text>
<text x="150.8" y="134.1">PC9</text>
<text x="150.8" y="136.6">PC6</text>
<text x="158.8" y="133">P2.46</text>
<text x="158.8" y="135.5">P2.47</text>
<text x="166.4" y="137.8">F4DISC_AUDIO_I2S3_MCK</text>
<text x="204.5" y="135.3">PC6_GPIO_INPUT</text>
<text x="204.5" y="132.8">PC9_GPIO_OUTPUT</text>
<text x="229.9" y="136.6">SD_CD</text>
<text x="229.9" y="134.1">SD_CS</text>
<text x="107.6" y="138">P1.48</text>
<text x="107.6" y="140.6">P1.49</text>
<text x="107.6" y="143.1">P1.50</text>
<text x="116.9" y="139.1">NC</text>
<text x="116.9" y="141.7">GND_5</text>
<text x="147.9" y="141.7">GND_9</text>
<text x="150.8" y="139.1">PC7</text>
<text x="158.8" y="138">P2.48</text>
<text x="158.8" y="140.6">P2.49</text>
<text x="158.8" y="143.1">P2.50</text>
<text x="116.9" y="144.2">GND_6</text>
<text x="146.8" y="144.2">GND_10</text>
<text x="115.4" y="151.9">STMF4-DISCOVERY</text>
<text x="14" y="165.7">(*) Deshabilita el módulo de AUDIO conectado por I2S</text>
<text x="14" y="168.3">(**) Deshabilita el USER BUTTON</text>
</g>
<g font-size="2.3" fill="#004000">
<text x="66" y="46.4">(**)</text>
<text x="66" y="56.5">(*)</text>
<text x="198.1" y="104.8">(*)</text>
<text x="198.1" y="109.9">(*)</text>
</g>
</svg>
